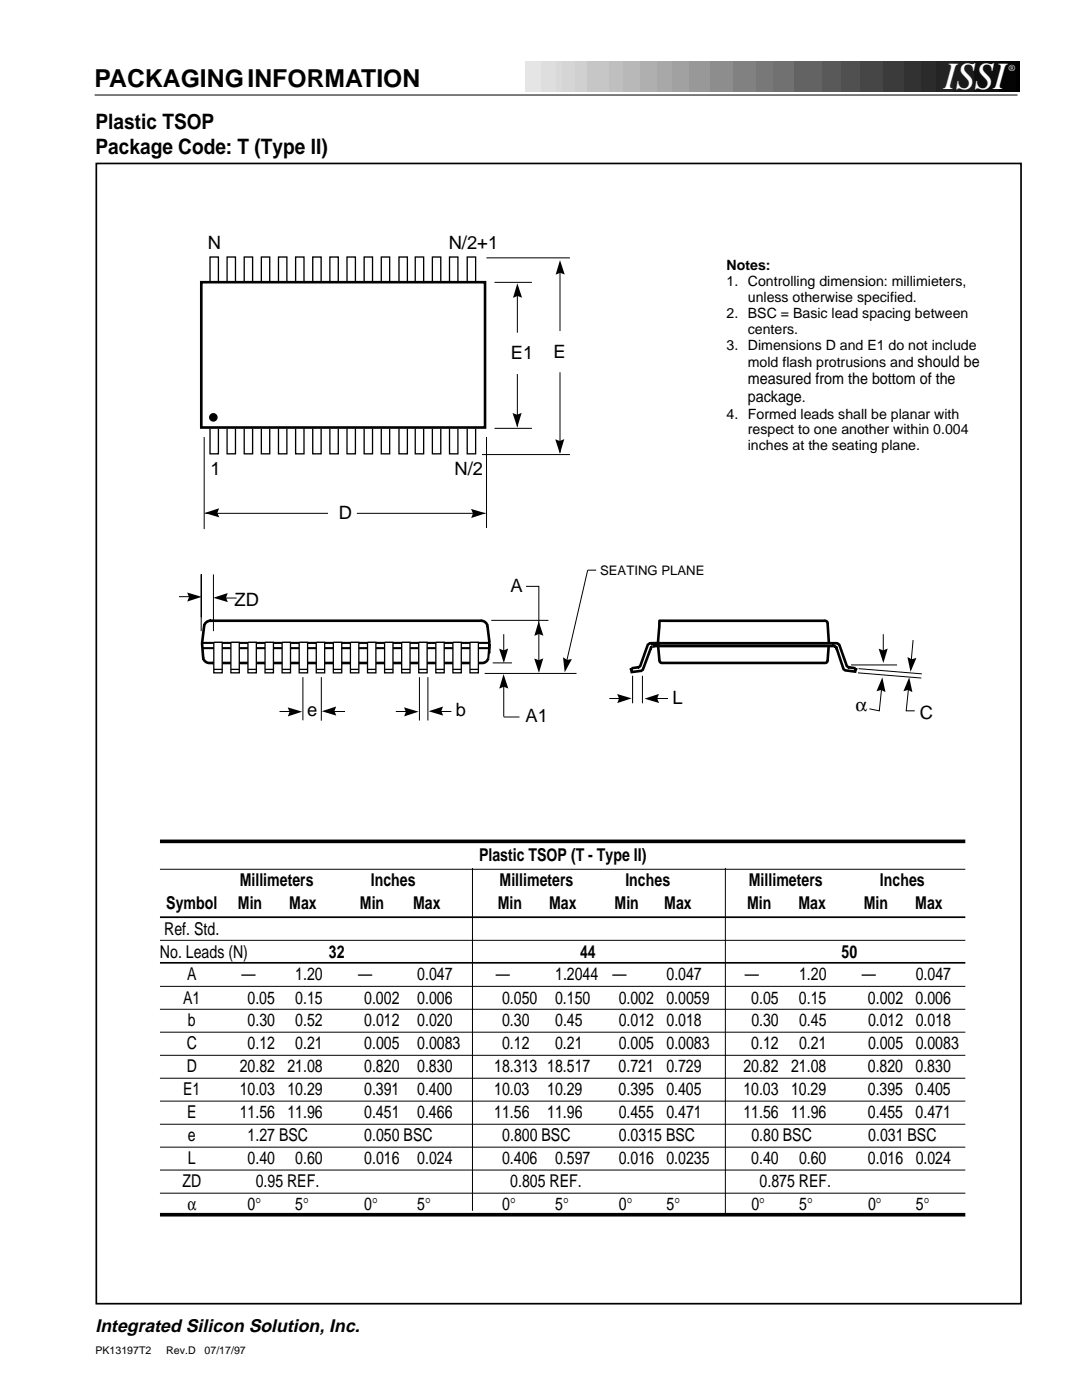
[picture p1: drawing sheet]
<svg xmlns="http://www.w3.org/2000/svg" width="216mm" height="279mm" viewBox="0 0 216 279" stroke-linecap="round" stroke-linejoin="round" font-family="sans-serif">
<path d="M18.9 19h184.1" fill="none" stroke="#000" stroke-width=".2"/>
<path d="M201.7 12.2h1.8v6.2h-1.8z" fill="#000"/>
<path d="M201.2 12.2h1.9v6.2h-1.9z" fill="#010101"/>
<path d="M200.8 12.2h1.8v6.2h-1.8z" fill="#020202"/>
<path d="M200.4 12.2h1.8v6.2h-1.8z" fill="#030303"/>
<path d="M200 12.2h1.8v6.2h-1.8z" fill="#040404"/>
<path d="M199.5 12.2h1.9v6.2h-1.9z" fill="#050505"/>
<path d="M199.1 12.2h1.9v6.2h-1.9z" fill="#060606"/>
<path d="M198.7 12.2h1.8v6.2h-1.8z" fill="#070707"/>
<path d="M198.3 12.2h1.8v6.2h-1.8z" fill="#080808"/>
<path d="M197.9 12.2h1.8v6.2h-1.8z" fill="#090909"/>
<path d="M197.4 12.2h1.9v6.2h-1.9z" fill="#0a0a0a"/>
<path d="M197 12.2h1.9v6.2h-1.9z" fill="#0b0b0b"/>
<path d="M196.6 12.2h1.8v6.2h-1.8z" fill="#0c0c0c"/>
<path d="M196.2 12.2h1.8v6.2h-1.8z" fill="#0d0d0d"/>
<path d="M195.8 12.2h1.8v6.2h-1.8z" fill="#0e0e0e"/>
<path d="M195.3 12.2h1.9v6.2h-1.9z" fill="#0f0f0f"/>
<path d="M194.9 12.2h1.9v6.2h-1.9z" fill="#101010"/>
<path d="M194.5 12.2h1.8v6.2h-1.8z" fill="#111"/>
<path d="M194.1 12.2h1.8v6.2h-1.8z" fill="#121212"/>
<path d="M193.7 12.2h1.8v6.2h-1.8z" fill="#131313"/>
<path d="M193.2 12.2h1.9v6.2h-1.9z" fill="#141414"/>
<path d="M192.8 12.2h1.8v6.2h-1.8z" fill="#151515"/>
<path d="M192.4 12.2h1.8v6.2h-1.8z" fill="#161616"/>
<path d="M192 12.2h1.8v6.2h-1.8z" fill="#171717"/>
<path d="M191.5 12.2h1.9v6.2h-1.9z" fill="#181818"/>
<path d="M191.1 12.2h1.9v6.2h-1.9z" fill="#191919"/>
<path d="M190.7 12.2h1.8v6.2h-1.8z" fill="#1a1a1a"/>
<path d="M190.3 12.2h1.8v6.2h-1.8z" fill="#1b1b1b"/>
<path d="M189.9 12.2h1.8v6.2h-1.8z" fill="#1c1c1c"/>
<path d="M189.4 12.2h1.9v6.2h-1.9z" fill="#1d1d1d"/>
<path d="M189 12.2h1.9v6.2h-1.9z" fill="#1e1e1e"/>
<path d="M188.6 12.2h1.8v6.2h-1.8z" fill="#1f1f1f"/>
<path d="M188.2 12.2h1.8v6.2h-1.8z" fill="#202020"/>
<path d="M187.8 12.2h1.8v6.2h-1.8z" fill="#212121"/>
<path d="M187.3 12.2h1.9v6.2h-1.9z" fill="#222"/>
<path d="M186.9 12.2h1.8v6.2h-1.8z" fill="#232323"/>
<path d="M186.5 12.2h1.8v6.2h-1.8z" fill="#242424"/>
<path d="M186.1 12.2h1.8v6.2h-1.8z" fill="#252525"/>
<path d="M185.6 12.2h1.9v6.2h-1.9z" fill="#262626"/>
<path d="M185.2 12.2h1.9v6.2h-1.9z" fill="#272727"/>
<path d="M184.8 12.2h1.8v6.2h-1.8z" fill="#282828"/>
<path d="M184.4 12.2h1.8v6.2h-1.8z" fill="#292929"/>
<path d="M184 12.2h1.8v6.2h-1.8z" fill="#2a2a2a"/>
<path d="M183.5 12.2h1.9v6.2h-1.9z" fill="#2b2b2b"/>
<path d="M183.1 12.2h1.9v6.2h-1.9z" fill="#2c2c2c"/>
<path d="M182.7 12.2h1.8v6.2h-1.8z" fill="#2d2d2d"/>
<path d="M182.3 12.2h1.8v6.2h-1.8z" fill="#2e2e2e"/>
<path d="M181.9 12.2h1.8v6.2h-1.8z" fill="#2f2f2f"/>
<path d="M181.4 12.2h1.9v6.2h-1.9z" fill="#303030"/>
<path d="M181 12.2h1.9v6.2h-1.9z" fill="#313131"/>
<path d="M180.6 12.2h1.8v6.2h-1.8z" fill="#323232"/>
<path d="M180.2 12.2h1.8v6.2h-1.8z" fill="#333"/>
<path d="M179.8 12.2h1.8v6.2h-1.8z" fill="#343434"/>
<path d="M179.3 12.2h1.9v6.2h-1.9z" fill="#353535"/>
<path d="M178.9 12.2h1.8v6.2h-1.8z" fill="#363636"/>
<path d="M178.5 12.2h1.8v6.2h-1.8z" fill="#373737"/>
<path d="M178.1 12.2h1.8v6.2h-1.8z" fill="#383838"/>
<path d="M177.6 12.2h1.9v6.2h-1.9z" fill="#393939"/>
<path d="M177.2 12.2h1.9v6.2h-1.9z" fill="#3a3a3a"/>
<path d="M176.8 12.2h1.8v6.2h-1.8z" fill="#3b3b3b"/>
<path d="M176.4 12.2h1.8v6.2h-1.8z" fill="#3c3c3c"/>
<path d="M176 12.2h1.8v6.2h-1.8z" fill="#3d3d3d"/>
<path d="M175.5 12.2h1.9v6.2h-1.9z" fill="#3e3e3e"/>
<path d="M175.1 12.2h1.9v6.2h-1.9z" fill="#3f3f3f"/>
<path d="M174.7 12.2h1.8v6.2h-1.8z" fill="#404040"/>
<path d="M174.3 12.2h1.8v6.2h-1.8z" fill="#414141"/>
<path d="M173.9 12.2h1.8v6.2h-1.8z" fill="#424242"/>
<path d="M173.4 12.2h1.9v6.2h-1.9z" fill="#434343"/>
<path d="M173 12.2h1.8v6.2h-1.8z" fill="#444"/>
<path d="M172.6 12.2h1.8v6.2h-1.8z" fill="#454545"/>
<path d="M172.2 12.2h1.8v6.2h-1.8z" fill="#464646"/>
<path d="M171.7 12.2h1.9v6.2h-1.9z" fill="#474747"/>
<path d="M171.3 12.2h1.9v6.2h-1.9z" fill="#484848"/>
<path d="M170.9 12.2h1.8v6.2h-1.8z" fill="#494949"/>
<path d="M170.5 12.2h1.8v6.2h-1.8z" fill="#4a4a4a"/>
<path d="M170.1 12.2h1.8v6.2h-1.8z" fill="#4b4b4b"/>
<path d="M169.6 12.2h1.9v6.2h-1.9z" fill="#4c4c4c"/>
<path d="M169.2 12.2h1.9v6.2h-1.9z" fill="#4d4d4d"/>
<path d="M168.8 12.2h1.8v6.2h-1.8z" fill="#4e4e4e"/>
<path d="M168.4 12.2h1.8v6.2h-1.8z" fill="#4f4f4f"/>
<path d="M168 12.2h1.8v6.2h-1.8z" fill="#505050"/>
<path d="M167.5 12.2h1.9v6.2h-1.9z" fill="#515151"/>
<path d="M167.1 12.2h1.9v6.2h-1.9z" fill="#525252"/>
<path d="M166.7 12.2h1.8v6.2h-1.8z" fill="#535353"/>
<path d="M166.3 12.2h1.8v6.2h-1.8z" fill="#545454"/>
<path d="M165.9 12.2h1.8v6.2h-1.8z" fill="#555"/>
<path d="M165.4 12.2h1.9v6.2h-1.9z" fill="#565656"/>
<path d="M165 12.2h1.8v6.2h-1.8z" fill="#575757"/>
<path d="M164.6 12.2h1.8v6.2h-1.8z" fill="#585858"/>
<path d="M164.2 12.2h1.8v6.2h-1.8z" fill="#595959"/>
<path d="M163.7 12.2h1.9v6.2h-1.9z" fill="#5a5a5a"/>
<path d="M163.3 12.2h1.9v6.2h-1.9z" fill="#5b5b5b"/>
<path d="M162.9 12.2h1.8v6.2h-1.8z" fill="#5c5c5c"/>
<path d="M162.5 12.2h1.8v6.2h-1.8z" fill="#5d5d5d"/>
<path d="M162.1 12.2h1.8v6.2h-1.8z" fill="#5e5e5e"/>
<path d="M161.6 12.2h1.9v6.2h-1.9z" fill="#5f5f5f"/>
<path d="M161.2 12.2h1.9v6.2h-1.9z" fill="#606060"/>
<path d="M160.8 12.2h1.8v6.2h-1.8z" fill="#616161"/>
<path d="M160.4 12.2h1.8v6.2h-1.8z" fill="#626262"/>
<path d="M160 12.2h1.8v6.2h-1.8z" fill="#636363"/>
<path d="M159.5 12.2h1.9v6.2h-1.9z" fill="#646464"/>
<path d="M159.1 12.2h1.8v6.2h-1.8z" fill="#656565"/>
<path d="M158.7 12.2h1.8v6.2h-1.8z" fill="#666"/>
<path d="M158.3 12.2h1.8v6.2h-1.8z" fill="#676767"/>
<path d="M157.9 12.2h1.8v6.2h-1.8z" fill="#686868"/>
<path d="M157.4 12.2h1.9v6.2h-1.9z" fill="#696969"/>
<path d="M157 12.2h1.8v6.2h-1.8z" fill="#6a6a6a"/>
<path d="M156.6 12.2h1.8v6.2h-1.8z" fill="#6b6b6b"/>
<path d="M156.2 12.2h1.8v6.2h-1.8z" fill="#6c6c6c"/>
<path d="M155.7 12.2h1.9v6.2h-1.9z" fill="#6d6d6d"/>
<path d="M155.3 12.2h1.9v6.2h-1.9z" fill="#6e6e6e"/>
<path d="M154.9 12.2h1.8v6.2h-1.8z" fill="#6f6f6f"/>
<path d="M154.5 12.2h1.8v6.2h-1.8z" fill="#707070"/>
<path d="M154.1 12.2h1.8v6.2h-1.8z" fill="#717171"/>
<path d="M153.6 12.2h1.9v6.2h-1.9z" fill="#727272"/>
<path d="M153.2 12.2h1.9v6.2h-1.9z" fill="#737373"/>
<path d="M152.8 12.2h1.8v6.2h-1.8z" fill="#747474"/>
<path d="M152.4 12.2h1.8v6.2h-1.8z" fill="#757575"/>
<path d="M152 12.2h1.8v6.2h-1.8z" fill="#767676"/>
<path d="M151.5 12.2h1.9v6.2h-1.9z" fill="#777"/>
<path d="M151.1 12.2h1.8v6.2h-1.8z" fill="#787878"/>
<path d="M150.7 12.2h1.8v6.2h-1.8z" fill="#797979"/>
<path d="M150.3 12.2h1.8v6.2h-1.8z" fill="#7a7a7a"/>
<path d="M149.8 12.2h1.9v6.2h-1.9z" fill="#7b7b7b"/>
<path d="M149.4 12.2h1.9v6.2h-1.9z" fill="#7c7c7c"/>
<path d="M149 12.2h1.8v6.2h-1.8z" fill="#7d7d7d"/>
<path d="M148.6 12.2h1.8v6.2h-1.8z" fill="#7e7e7e"/>
<path d="M148.2 12.2h1.8v6.2h-1.8z" fill="#7f7f7f"/>
<path d="M147.7 12.2h1.9v6.2h-1.9z" fill="#808080"/>
<path d="M147.3 12.2h1.9v6.2h-1.9z" fill="#818181"/>
<path d="M146.9 12.2h1.8v6.2h-1.8z" fill="#828282"/>
<path d="M146.5 12.2h1.8v6.2h-1.8z" fill="#838383"/>
<path d="M146.1 12.2h1.8v6.2h-1.8z" fill="#848484"/>
<path d="M145.6 12.2h1.9v6.2h-1.9z" fill="#858585"/>
<path d="M145.2 12.2h1.9v6.2h-1.9z" fill="#868686"/>
<path d="M144.8 12.2h1.8v6.2h-1.8z" fill="#878787"/>
<path d="M144.4 12.2h1.8v6.2h-1.8z" fill="#888"/>
<path d="M144 12.2h1.8v6.2h-1.8z" fill="#898989"/>
<path d="M143.5 12.2h1.9v6.2h-1.9z" fill="#8a8a8a"/>
<path d="M143.1 12.2h1.8v6.2h-1.8z" fill="#8b8b8b"/>
<path d="M142.7 12.2h1.8v6.2h-1.8z" fill="#8c8c8c"/>
<path d="M142.3 12.2h1.8v6.2h-1.8z" fill="#8d8d8d"/>
<path d="M141.8 12.2h1.9v6.2h-1.9z" fill="#8e8e8e"/>
<path d="M141.4 12.2h1.9v6.2h-1.9z" fill="#8f8f8f"/>
<path d="M141 12.2h1.8v6.2h-1.8z" fill="#909090"/>
<path d="M140.6 12.2h1.8v6.2h-1.8z" fill="#919191"/>
<path d="M140.2 12.2h1.8v6.2h-1.8z" fill="#929292"/>
<path d="M139.7 12.2h1.9v6.2h-1.9z" fill="#939393"/>
<path d="M139.3 12.2h1.9v6.2h-1.9z" fill="#949494"/>
<path d="M138.9 12.2h1.8v6.2h-1.8z" fill="#959595"/>
<path d="M138.5 12.2h1.8v6.2h-1.8z" fill="#969696"/>
<path d="M138.1 12.2h1.8v6.2h-1.8z" fill="#979797"/>
<path d="M137.6 12.2h1.9v6.2h-1.9z" fill="#989898"/>
<path d="M137.2 12.2h1.8v6.2h-1.8z" fill="#999"/>
<path d="M136.8 12.2h1.8v6.2h-1.8z" fill="#9a9a9a"/>
<path d="M136.4 12.2h1.8v6.2h-1.8z" fill="#9b9b9b"/>
<path d="M136 12.2h1.8v6.2h-1.8z" fill="#9c9c9c"/>
<path d="M135.5 12.2h1.9v6.2h-1.9z" fill="#9d9d9d"/>
<path d="M135.1 12.2h1.8v6.2h-1.8z" fill="#9e9e9e"/>
<path d="M134.7 12.2h1.8v6.2h-1.8z" fill="#9f9f9f"/>
<path d="M134.3 12.2h1.8v6.2h-1.8z" fill="#a0a0a0"/>
<path d="M133.8 12.2h1.9v6.2h-1.9z" fill="#a1a1a1"/>
<path d="M133.4 12.2h1.9v6.2h-1.9z" fill="#a2a2a2"/>
<path d="M133 12.2h1.8v6.2h-1.8z" fill="#a3a3a3"/>
<path d="M132.6 12.2h1.8v6.2h-1.8z" fill="#a4a4a4"/>
<path d="M132.2 12.2h1.8v6.2h-1.8z" fill="#a5a5a5"/>
<path d="M131.7 12.2h1.9v6.2h-1.9z" fill="#a6a6a6"/>
<path d="M131.3 12.2h1.9v6.2h-1.9z" fill="#a7a7a7"/>
<path d="M130.9 12.2h1.8v6.2h-1.8z" fill="#a8a8a8"/>
<path d="M130.5 12.2h1.8v6.2h-1.8z" fill="#a9a9a9"/>
<path d="M130.1 12.2h1.8v6.2h-1.8z" fill="#aaa"/>
<path d="M129.6 12.2h1.9v6.2h-1.9z" fill="#ababab"/>
<path d="M129.2 12.2h1.8v6.2h-1.8z" fill="#acacac"/>
<path d="M128.8 12.2h1.8v6.2h-1.8z" fill="#adadad"/>
<path d="M128.4 12.2h1.8v6.2h-1.8z" fill="#aeaeae"/>
<path d="M127.9 12.2h1.9v6.2h-1.9z" fill="#afafaf"/>
<path d="M127.5 12.2h1.9v6.2h-1.9z" fill="#b0b0b0"/>
<path d="M127.1 12.2h1.8v6.2h-1.8z" fill="#b1b1b1"/>
<path d="M126.7 12.2h1.8v6.2h-1.8z" fill="#b2b2b2"/>
<path d="M126.3 12.2h1.8v6.2h-1.8z" fill="#b3b3b3"/>
<path d="M125.8 12.2h1.9v6.2h-1.9z" fill="#b4b4b4"/>
<path d="M125.4 12.2h1.9v6.2h-1.9z" fill="#b5b5b5"/>
<path d="M125 12.2h1.8v6.2h-1.8z" fill="#b6b6b6"/>
<path d="M124.6 12.2h1.8v6.2h-1.8z" fill="#b7b7b7"/>
<path d="M124.2 12.2h1.8v6.2h-1.8z" fill="#b8b8b8"/>
<path d="M123.7 12.2h1.9v6.2h-1.9z" fill="#b9b9b9"/>
<path d="M123.3 12.2h1.8v6.2h-1.8z" fill="#bababa"/>
<path d="M122.9 12.2h1.8v6.2h-1.8z" fill="#bbb"/>
<g fill="#bcbcbc">
<path d="M122.5 12.2h1.8v6.2h-1.8z"/>
<path d="M122.1 12.2h1.8v6.2h-1.8z"/>
</g>
<path d="M121.6 12.2h1.9v6.2h-1.9z" fill="#bdbdbd"/>
<path d="M121.2 12.2h1.8v6.2h-1.8z" fill="#bebebe"/>
<path d="M120.8 12.2h1.8v6.2h-1.8z" fill="#c0c0c0"/>
<path d="M120.4 12.2h1.8v6.2h-1.8z" fill="#c1c1c1"/>
<path d="M119.9 12.2h1.9v6.2h-1.9z" fill="#c2c2c2"/>
<path d="M119.5 12.2h1.9v6.2h-1.9z" fill="#c3c3c3"/>
<path d="M119.1 12.2h1.8v6.2h-1.8z" fill="#c4c4c4"/>
<path d="M118.7 12.2h1.8v6.2h-1.8z" fill="#c5c5c5"/>
<path d="M118.3 12.2h1.8v6.2h-1.8z" fill="#c6c6c6"/>
<path d="M117.8 12.2h1.9v6.2h-1.9z" fill="#c7c7c7"/>
<g fill="#c8c8c8">
<path d="M117.4 12.2h1.9v6.2h-1.9z"/>
<path d="M117 12.2h1.8v6.2h-1.8z"/>
</g>
<path d="M116.6 12.2h1.8v6.2h-1.8z" fill="#c9c9c9"/>
<path d="M116.2 12.2h1.8v6.2h-1.8z" fill="#cacaca"/>
<path d="M115.7 12.2h1.9v6.2h-1.9z" fill="#cbcbcb"/>
<path d="M115.3 12.2h1.8v6.2h-1.8z" fill="#cdcdcd"/>
<path d="M114.9 12.2h1.8v6.2h-1.8z" fill="#cecece"/>
<path d="M114.5 12.2h1.8v6.2h-1.8z" fill="#cfcfcf"/>
<path d="M114 12.2h1.9v6.2h-1.9z" fill="#d0d0d0"/>
<path d="M113.6 12.2h1.9v6.2h-1.9z" fill="#d1d1d1"/>
<path d="M113.2 12.2h1.8v6.2h-1.8z" fill="#d2d2d2"/>
<path d="M112.8 12.2h1.8v6.2h-1.8z" fill="#d3d3d3"/>
<path d="M112.4 12.2h1.8v6.2h-1.8z" fill="#d4d4d4"/>
<g fill="#d5d5d5">
<path d="M111.9 12.2h1.9v6.2h-1.9z"/>
<path d="M111.5 12.2h1.9v6.2h-1.9z"/>
</g>
<path d="M111.1 12.2h1.8v6.2h-1.8z" fill="#d6d6d6"/>
<path d="M110.7 12.2h1.8v6.2h-1.8z" fill="#d7d7d7"/>
<path d="M110.3 12.2h1.8v6.2h-1.8z" fill="#d8d8d8"/>
<path d="M109.8 12.2h1.9v6.2h-1.9z" fill="#dadada"/>
<path d="M109.4 12.2h1.8v6.2h-1.8z" fill="#dbdbdb"/>
<path d="M109 12.2h1.8v6.2h-1.8z" fill="#dcdcdc"/>
<path d="M108.6 12.2h1.8v6.2h-1.8z" fill="#ddd"/>
<path d="M108.2 12.2h1.8v6.2h-1.8z" fill="#dedede"/>
<path d="M107.7 12.2h1.9v6.2h-1.9z" fill="#dfdfdf"/>
<g fill="#e0e0e0">
<path d="M107.3 12.2h1.8v6.2h-1.8z"/>
<path d="M106.9 12.2h1.8v6.2h-1.8z"/>
</g>
<path d="M106.5 12.2h1.8v6.2h-1.8z" fill="#e1e1e1"/>
<path d="M106 12.2h1.9v6.2h-1.9z" fill="#e2e2e2"/>
<path d="M105.6 12.2h1.9v6.2h-1.9z" fill="#e3e3e3"/>
<path d="M105.2 12.2h1.8v6.2h-1.8z" fill="#e4e4e4"/>
<path d="M104.8 12.2h1.8v6.2h-1.8z" fill="#e6e6e6"/>
<path d="M19.2 32.6h184.5v227.6h-184.5zM31.9 183h160.7M31.9 192.2h160.7" fill="none" stroke="#000" stroke-width=".34"/>
<path d="M31.9 167.9h160.7M31.9 242.4h160.7" fill="none" stroke="#000" stroke-width=".72" stroke-linecap="butt"/>
<g fill="none" stroke="#000" stroke-width=".2">
<path d="M103.2 74.6v10.5M40.7 87.2v18.4M97.1 87.2v18.2M40.2 114.6l-.1 11.4M41 102.4h24.4M42.6 114.6v11.4M71.2 102.4h25.7M117.3 113.8h1.7M60.4 135.1v8.7M64.1 135.1v8.7M83.7 135.1v8.7M85.4 135.1v8.7"/>
<path d="M96.7 134.4h18.3M98 123.8h11.4M98.3 132.3h3.9M100.5 126.6v4.7M100.5 135.4v7.6M171.2 134.3l12.6 1M171.3 133.4l12.7 1.1M181.4 136.4l-.6 5.5h1.7M182.2 127.7l-.5 5.7M79 142h3.6M86.4 142h3.7M31.9 173.5h160.7"/>
<path d="M31.9 187.7h160.7M31.9 196.8h160.7M31.9 201.4h160.7M31.9 206h160.7M31.9 210.6h160.7M31.9 215.2h160.7M31.9 219.8h160.7M31.9 224.4h160.7M31.9 228.9h160.7M31.9 233.5h160.7M31.9 238.1h160.7"/>
</g>
<path d="M40.4 128.3h57.3v2.1M40.4 129.4h57.3M97.7 128.5l-.3 2.9" fill="none" stroke="#000" stroke-width=".42"/>
<path d="M40.2 56.3h56.6v29h-56.6zM97.7 128.3l-.4-3.4a1.26 1.26 0 0 0-1.3-1h-54a1.26 1.26 0 0 0-1.3 .9l-.4 3.5 .2 3.1a1.48 1.48 0 0 0 2 .9h53.7a1.25 1.25 0 0 0 1.2-.9M131.6 123.9h33l.3 .1 .2 .4 .3 4-.3 3.4-.2 .4-.3 .1h-32.5l-.3-.1-.2-.4-.3-3.4z" fill="none" stroke="#000" stroke-width=".52"/>
<path d="M45.3 56.3v-5h1.7v5M48.7 56.3v-5h1.7v5M52.1 56.3v-5h1.7v5M55.6 56.3v-5h1.6v5M59 56.3v-5h1.7v5M62.4 56.3v-5h1.7v5M65.8 56.3v-5h1.7v5M69.2 56.3v-5h1.7v5M72.7 56.3v-5h1.6v5M76.1 56.3v-5h1.7v5" fill="none" stroke="#000" stroke-width=".26"/>
<path d="M129.3 128.6l.6-.2h1.7h-1.7h36.9h.4l.3 .5 1.5 4.1 .4 .2h-.1l1.5 .2-.2 .6-2-.2-.2-.2-1.5-4.3-.1-.2-.4-.2h-36l-.4 .2-.1 .2-1.7 4.4-.2 .2-1.9 .2-.2-.7 1.5-.2h-.1l.4-.2z" fill="#fff" stroke="#000" stroke-width=".52"/>
<g fill="#000">
<path d="M103.2 56.5l1 2.9-.9-.3-.9 .3zM102.3 82.4l.9 .4 .9-.4-.9 2.9zM37.3 118.2l2.9 .9-2.8 1 .3-1zM40.8 102.4l2.9-1-.3 .9 .3 .9zM42.6 119.3l2.8-.9-.3 .9 .4 .9zM94 101.6l2.9 .8-2.9 1 .4-.9zM100.5 134.5l.9 2.9-.9-.3-.9 .3zM99.6 129.5l.9 .3 .9-.4-.9 2.9zM107.5 124l.9 2.9-.9-.4-.9 .4zM106.6 131.4l.9 .4 .9-.4-.9 2.9zM112.3 131.2l.9 .5 .9-.2-1.4 2.7zM181.4 135.2l.7 2.9-.9-.4-.9 .3z"/>
<path d="M181.1 131.1l.8 .5 1-.3-1.2 2.8zM57.4 141.2l2.9 .8-2.9 1 .4-.9zM64.2 141.9l2.9-.9-.4 .9 .4 .9zM80.6 141.2l2.9 .8-2.9 1 .4-.9zM85.5 141.9l2.9-.9-.3 .9 .3 .9z"/>
<circle cx="42.6" cy="83.3" r=".86"/>
</g>
<path d="M98.7 56.3h7.4M103.2 58.4v8M98.7 85.5h7.4M35.7 119.1h3.7M44 119.4h3.2M105 117h2.5v15.5M117.3 113.8l-4.4 18.7M55.8 142h3.6M65.6 142h3.3M100.5 143.1h3.1" fill="none" stroke="#000" stroke-width=".2"/>
<g fill="none" stroke="#000" stroke-width=".26">
<path d="M41.9 56.3v-5h1.7v5M79.6 56.3v-5h1.7v5M41.9 85.5v5.1h1.7v-5.1M45.3 85.5v5.1h1.7v-5.1M48.7 85.5v5.1h1.7v-5.1M52.1 85.5v5.1h1.7v-5.1M55.6 85.5v5.1h1.6v-5.1M59 85.5v5.1h1.7v-5.1M62.4 85.5v5.1h1.7v-5.1M65.8 85.5v5.1h1.7v-5.1M69.2 85.5v5.1h1.7v-5.1M72.7 85.5v5.1h1.6v-5.1"/>
<path d="M76.1 85.5v5.1h1.7v-5.1M79.6 85.5v5.1h1.7v-5.1"/>
</g>
<g fill="#fff" stroke="#000" stroke-width=".26">
<path d="M42.7 128.2h1.6v6.1h-1.6z"/>
<path d="M42.7 133.6h1.6z"/>
<path d="M46.1 128.2h1.6v6.1h-1.6z"/>
<path d="M49.5 128.2h1.7v6.1h-1.7z"/>
<path d="M52.9 128.2h1.7v6.1h-1.7z"/>
<path d="M56.3 128.2h1.7v6.1h-1.7z"/>
<path d="M59.7 128.2h1.7v6.1h-1.7z"/>
<path d="M63.1 128.2h1.7v6.1h-1.7z"/>
<path d="M66.5 128.2h1.7v6.1h-1.7z"/>
<path d="M69.9 128.2h1.7v6.1h-1.7z"/>
<path d="M73.3 128.2h1.7v6.1h-1.7z"/>
<path d="M76.7 128.2h1.7v6.1h-1.7z"/>
<path d="M80.1 128.2h1.7v6.1h-1.7z"/>
<path d="M83.6 128.2h1.6v6.1h-1.6z"/>
<path d="M87 128.2h1.6v6.1h-1.6z"/>
<path d="M90.4 128.2h1.6v6.1h-1.6z"/>
<path d="M93.8 128.2h1.7v6.1h-1.7z"/>
<path d="M46.1 133.6h1.6z"/>
<path d="M49.5 133.6h1.7z"/>
<path d="M52.9 133.6h1.7z"/>
<path d="M56.3 133.6h1.7z"/>
<path d="M59.7 133.6h1.7z"/>
<path d="M63.1 133.6h1.7z"/>
<path d="M66.5 133.6h1.7z"/>
<path d="M69.9 133.6h1.7z"/>
<path d="M73.3 133.6h1.7z"/>
<path d="M76.7 133.6h1.7z"/>
<path d="M80.1 133.6h1.7z"/>
<path d="M83.6 133.6h1.6z"/>
<path d="M87 133.6h1.6z"/>
<path d="M90.4 133.6h1.6z"/>
<path d="M93.8 133.6h1.7z"/>
</g>
<g fill="none" stroke="#000" stroke-width=".2">
<path d="M97.1 51.5h16.6M111.7 53.7v12.3M111.7 74.3v16.1M96.2 90.7h17.5M121.6 139.4h3.6M126.2 134.9v5.5M128.2 134.9v5.5M129.6 139.4h3.7M169.8 132.7h9.2M176 136.4l-.5 5.5-2-.4M176.2 126.6v4.7M94.3 173.2v68.4"/>
<path d="M144.7 173.2v69.2"/>
</g>
<path d="M111.7 51.9l1 2.9-.9-.4-.9 .4zM110.8 87.7l.9 .3 .9-.4-.9 2.9zM123.1 138.5l2.9 .9-2.8 .9 .3-.9zM128.6 139.4l2.9-.9-.4 .9 .4 .9zM176.1 135.2l.6 2.9-.9-.4-.9 .3zM175.3 129.5l.9 .3 .9-.4-.8 2.9z" fill="#000"/>
<path d="M82.9 56.3v-5h1.6v5M86.3 56.3v-5h1.7v5M89.7 56.3v-5h1.7v5M93.2 56.3v-5h1.7v5M82.9 85.5v5.1h1.6v-5.1M86.3 85.5v5.1h1.7v-5.1M89.7 85.5v5.1h1.7v-5.1M93.2 85.5v5.1h1.7v-5.1" fill="none" stroke="#000" stroke-width=".26"/>
<text font-size="7.7" fill="#fff" x="188.3" y="17.8">ISSI</text>
<text font-size="4.9" x="18.9" y="17.4">PACKAGING INFORMATION</text>
<g font-size="4.2">
<text x="19" y="25.7">Plastic TSOP</text>
<text x="19" y="30.6">Package Code: T (Type II)</text>
</g>
<g font-size="3.7">
<text x="41.4" y="49.7">N</text>
<text x="89.5" y="49.7">N/2+1</text>
<text x="102" y="71.7">E1</text>
<text x="110.5" y="71.4">E</text>
<text x="42" y="94.8">1</text>
<text x="90.7" y="94.9">N/2</text>
<text x="67.6" y="103.5">D</text>
<text x="101.9" y="118.2">A</text>
<text x="46.8" y="120.9">ZD</text>
<text x="61.3" y="142.9">e</text>
<text x="91" y="142.9">b</text>
<text x="134.2" y="140.5">L</text>
<text x="170.7" y="142">α</text>
<text x="183.5" y="143.4">C</text>
<text x="104.9" y="144.1">A1</text>
</g>
<text font-size="3.6" x="19" y="265.8">Integrated Silicon Solution, Inc.</text>
<g font-size="3.5">
<text x="95.6" y="171.8">Plastic TSOP (T - Type II)</text>
<text x="47.8" y="176.9">Millimeters</text>
<text x="74" y="176.9">Inches</text>
<text x="99.7" y="176.9">Millimeters</text>
<text x="124.8" y="176.9">Inches</text>
<text x="149.4" y="176.9">Millimeters</text>
<text x="175.6" y="176.9">Inches</text>
<text x="33.2" y="181.4">Symbol</text>
<text x="47.5" y="181.4">Min</text>
<text x="57.7" y="181.4">Max</text>
<text x="71.8" y="181.4">Min</text>
<text x="82.5" y="181.4">Max</text>
<text x="99.3" y="181.4">Min</text>
<text x="109.6" y="181.4">Max</text>
<text x="122.6" y="181.4">Min</text>
<text x="132.5" y="181.4">Max</text>
<text x="149.1" y="181.4">Min</text>
<text x="159.3" y="181.4">Max</text>
<text x="172.4" y="181.4">Min</text>
<text x="182.6" y="181.4">Max</text>
<text x="31.9" y="191.1">No. Leads (N)</text>
<text x="32.8" y="186.5">Ref. Std.</text>
<text x="65.6" y="191.1">32</text>
<text x="115.7" y="191.1">44</text>
<text x="167.9" y="191.1">50</text>
<text x="37.3" y="195.7">A</text>
<text x="48.2" y="195.7">—</text>
<text x="58.9" y="195.7">1.20</text>
<text x="71.5" y="195.7">—</text>
<text x="83.3" y="195.7">0.047</text>
<text x="99" y="195.7">—</text>
<text x="110.8" y="195.7">1.2044</text>
<text x="122.2" y="195.7">—</text>
<text x="133" y="195.7">0.047</text>
<text x="148.7" y="195.7">—</text>
<text x="159.4" y="195.7">1.20</text>
<text x="171.9" y="195.7">—</text>
<text x="182.7" y="195.7">0.047</text>
<text x="36.5" y="200.3">A1</text>
<text x="49.4" y="200.3">0.05</text>
<text x="58.9" y="200.3">0.15</text>
<text x="72.7" y="200.3">0.002</text>
<text x="83.3" y="200.3">0.006</text>
<text x="100.2" y="200.3">0.050</text>
<text x="110.8" y="200.3">0.150</text>
<text x="123.5" y="200.3">0.002</text>
<text x="133" y="200.3">0.0059</text>
<text x="149.9" y="200.3">0.05</text>
<text x="159.4" y="200.3">0.15</text>
<text x="173.2" y="200.3">0.002 0.006</text>
<text x="37.3" y="209.4">C</text>
<text x="37.5" y="204.9">b</text>
<text x="49.4" y="204.9">0.30</text>
<text x="49.4" y="209.4">0.12</text>
<text x="58.9" y="204.9">0.52</text>
<text x="58.9" y="209.4">0.21</text>
<text x="72.7" y="204.9">0.012</text>
<text x="72.7" y="209.4">0.005</text>
<text x="83.3" y="204.9">0.020</text>
<text x="83.3" y="209.4">0.0083</text>
<text x="100.2" y="209.4">0.12</text>
<text x="100.2" y="204.9">0.30</text>
<text x="110.8" y="209.4">0.21</text>
<text x="110.8" y="204.9">0.45</text>
<text x="123.5" y="209.4">0.005</text>
<text x="123.5" y="204.9">0.012</text>
<text x="133" y="209.4">0.0083</text>
<text x="133" y="204.9">0.018</text>
<text x="149.9" y="209.4">0.12</text>
<text x="149.9" y="204.9">0.30</text>
<text x="159.4" y="209.4">0.21</text>
<text x="159.4" y="204.9">0.45</text>
<text x="173.2" y="209.4">0.005 0.0083</text>
<text x="173.2" y="204.9">0.012</text>
<text x="182.7" y="204.9">0.018</text>
<text x="37.3" y="214">D</text>
<text x="47.8" y="214">20.82 21.08</text>
<text x="72.7" y="214">0.820</text>
<text x="83.3" y="214">0.830</text>
<text x="98.6" y="214">18.313 18.517</text>
<text x="123.4" y="214">0.721 0.729</text>
<text x="148.3" y="214">20.82</text>
<text x="157.8" y="214">21.08</text>
<text x="173.2" y="214">0.820 0.830</text>
<text x="36.5" y="218.6">E1</text>
<text x="47.8" y="218.6">10.03 10.29</text>
<text x="72.7" y="218.6">0.391</text>
<text x="83.2" y="218.6">0.400</text>
<text x="98.6" y="218.6">10.03</text>
<text x="109.2" y="218.6">10.29</text>
<text x="123.4" y="218.6">0.395 0.405</text>
<text x="148.3" y="218.6">10.03</text>
<text x="157.8" y="218.6">10.29</text>
<text x="173.2" y="218.6">0.395</text>
<text x="182.7" y="218.6">0.405</text>
<text x="37.3" y="223.2">E</text>
<text x="37.5" y="227.8">e</text>
<text x="47.8" y="223.2">11.56 11.96</text>
<text x="49.4" y="227.8">1.27 BSC</text>
<text x="72.7" y="223.2">0.451</text>
<text x="72.7" y="227.8">0.050 BSC</text>
<text x="83.3" y="223.2">0.466</text>
<text x="98.6" y="223.2">11.56</text>
<text x="100.2" y="227.8">0.800 BSC</text>
<text x="109.2" y="223.2">11.96</text>
<text x="123.5" y="223.2">0.455 0.471</text>
<text x="123.5" y="227.8">0.0315 BSC</text>
<text x="148.3" y="223.2">11.56 11.96</text>
<text x="149.9" y="227.8">0.80 BSC</text>
<text x="173.2" y="223.2">0.455 0.471</text>
<text x="173.2" y="227.8">0.031 BSC</text>
<text x="37.5" y="232.4">L</text>
<text x="49.4" y="232.4">0.40</text>
<text x="58.9" y="232.4">0.60</text>
<text x="72.7" y="232.4">0.016</text>
<text x="83.3" y="232.4">0.024</text>
<text x="100.2" y="232.4">0.406</text>
<text x="110.8" y="232.4">0.597</text>
<text x="123.5" y="232.4">0.016 0.0235</text>
<text x="149.9" y="232.4">0.40</text>
<text x="159.4" y="232.4">0.60</text>
<text x="173.2" y="232.4">0.016</text>
<text x="182.7" y="232.4">0.024</text>
<text x="36.4" y="236.9">ZD</text>
<text x="51" y="236.9">0.95 REF.</text>
<text x="101.8" y="236.9">0.805 REF.</text>
<text x="151.6" y="236.9">0.875 REF.</text>
<text x="37.4" y="241.6">α</text>
<text x="49.4" y="241.6">0°</text>
<text x="58.9" y="241.6">5°</text>
<text x="72.7" y="241.6">0°</text>
<text x="83.3" y="241.6">5°</text>
<text x="100.2" y="241.6">0°</text>
<text x="110.8" y="241.6">5°</text>
<text x="123.5" y="241.6">0°</text>
<text x="133" y="241.6">5°</text>
<text x="149.9" y="241.6">0°</text>
<text x="159.5" y="241.6">5°</text>
<text x="173.2" y="241.6">0°</text>
<text x="182.8" y="241.6">5°</text>
</g>
<g font-size="3.2">
<text x="149.2" y="76.7">measured from the bottom of the</text>
<text x="149.2" y="80.2">package</text>
</g>
<g font-size="2.8">
<text x="145" y="53.9">Notes:</text>
<text x="145" y="57.1">1. Controlling dimension: millimieters,</text>
<text x="145" y="63.4">2. BSC = Basic lead spacing between</text>
<text x="149.2" y="60.2">unless otherwise specified.</text>
<text x="145" y="69.8">3. Dimensions D and E1 do not include</text>
<text x="149.2" y="66.6">centers.</text>
<text x="149.2" y="73.2">mold flash protrusions and should be</text>
<text x="145" y="83.5">4. Formed leads shall be planar with</text>
<text x="160" y="80.2">.</text>
<text x="149.2" y="86.7">respect to one another within 0.004</text>
<text x="149.2" y="89.9">inches at the seating plane.</text>
</g>
<text font-size="2.6" x="119.8" y="114.8">SEATING PLANE</text>
<g font-size="2.1">
<text x="19" y="270.2">PK13197T2</text>
<text x="33.2" y="270.2">Rev.D</text>
<text x="40.8" y="270.2">07/17/97</text>
</g>
<text font-size="1.8" fill="#fff" x="201.2" y="14.1">®</text>
</svg>
